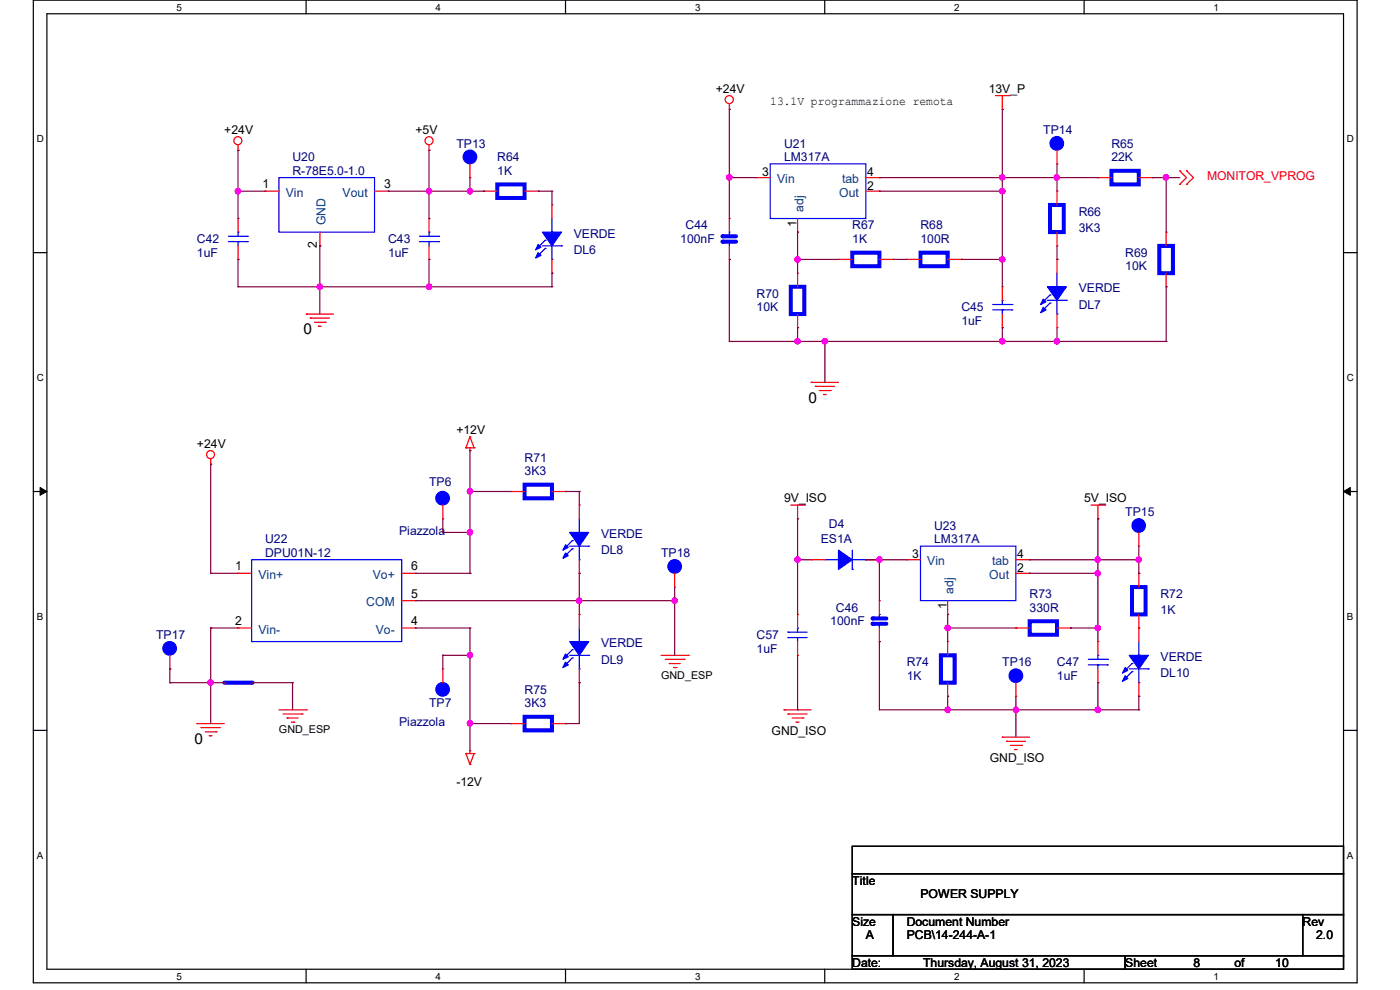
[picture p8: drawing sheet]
<svg xmlns="http://www.w3.org/2000/svg" width="297mm" height="210mm" viewBox="0 0 297 210" stroke-linecap="round" stroke-linejoin="round" font-family="sans-serif">
<path d="M7.1 0h280.8v208.5h-280.8zM9.9 2.9h275.1v202.7h-275.1z" fill="none" stroke="#000" stroke-width=".25"/>
<g fill="#fff">
<path d="M37.4 .3h1.2v2.4h-1.2z"/>
<path d="M37.4 205.9h1.2v2.3h-1.2z"/>
</g>
<path d="M64.9 0v2.9M64.9 205.6v2.9" fill="none" stroke="#000" stroke-width=".25"/>
<g fill="#fff">
<path d="M92.4 .3h1.2v2.4h-1.2z"/>
<path d="M92.4 205.9h1.2v2.3h-1.2z"/>
</g>
<path d="M120 0v2.9M120 205.6v2.9" fill="none" stroke="#000" stroke-width=".25"/>
<g fill="#fff">
<path d="M147.4 .3h1.2v2.4h-1.2z"/>
<path d="M147.4 205.9h1.2v2.3h-1.2z"/>
</g>
<path d="M175 0v2.9M175 205.6v2.9" fill="none" stroke="#000" stroke-width=".25"/>
<g fill="#fff">
<path d="M202.4 .3h1.2v2.4h-1.2z"/>
<path d="M202.4 205.9h1.2v2.3h-1.2z"/>
</g>
<path d="M230 0v2.9M230 205.6v2.9" fill="none" stroke="#000" stroke-width=".25"/>
<g fill="#fff">
<path d="M257.5 .3h1.1v2.4h-1.1z"/>
<path d="M257.5 205.9h1.1v2.3h-1.1z"/>
<path d="M7.8 28.2h1.5v2.4h-1.5z"/>
<path d="M285.7 28.2h1.5v2.4h-1.5z"/>
<path d="M7.8 78.9h1.5v2.3h-1.5z"/>
<path d="M285.7 78.9h1.5v2.3h-1.5z"/>
</g>
<path d="M7.1 53.6h2.8M285 53.6h2.9" fill="none" stroke="#000" stroke-width=".25"/>
<g fill="#fff">
<path d="M7.8 129.6h1.3v2.3h-1.3z"/>
<path d="M285.7 129.6h1.4v2.3h-1.4z"/>
</g>
<path d="M7.1 104.3h2.8M285 104.3h2.9" fill="none" stroke="#000" stroke-width=".25"/>
<path d="M8.5 103.4l1.4 .9-1.4 .8zM285 104.3l1.5-.9v1.7z" fill="#000" stroke="#000" stroke-width=".21"/>
<g fill="#fff">
<path d="M7.8 180.3h1.3v2.3h-1.3z"/>
<path d="M285.7 180.3h1.4v2.3h-1.4z"/>
</g>
<path d="M7.1 154.9h2.8M285 154.9h2.9M180.8 179.5h104.2v5.8h-104.2zM180.8 185.3h104.2v8.7h-104.2zM180.8 194h8.7v8.7h-8.7zM189.5 194h86.9v8.7h-86.9zM276.4 194h8.6v8.7h-8.6zM180.8 202.7h57.9v2.9h-57.9zM238.7 202.7h46.3v2.9h-46.3z" fill="none" stroke="#000" stroke-width=".25"/>
<g fill="none" stroke="#f00" stroke-width=".25">
<path d="M50.5 31.9h.1M50.5 30.7v1.2M91 31.9h.1M91 30.7v1.2M99.7 37.7h.1M99.7 34.8v2.9M154.7 23.2h.1M154.7 22v1.2M211.2 20.3h2.9M212.6 23.2h.1M212.6 20.3v2.9M214.1 20.3h.1"/>
<path d="M250.3 39.1h.1M250.3 36.2h.1M250.3 36.2l1.4 1.5-1.4 1.4M251.7 39.1h.1M251.7 36.2h.1M251.7 36.2l1.5 1.5-1.5 1.4M102.6 40.6h.1M102.6 40.6h2.9M111.3 40.6h2.9M114.2 40.6h.1M192.4 55h.1M192.4 55h2.9"/>
<path d="M201 55h3M204 55h.1M224.2 55h.1M224.2 55v3M65 66.6h.1M65 66.6h5.7M65.8 67.5h.1M65.8 67.5h4.1M66.7 68.4h2.3M67.6 69.2h.1M67.6 69.2h.6M69 68.4h.1"/>
<path d="M224.2 69.5h.1M224.2 66.6v2.9M44.7 98.5h.1M44.7 97.3v1.2M98.8 95h.1M98.8 95h1.8M99.7 95.6h.1M99.7 92.7h.1M99.7 95v.6M99.7 92.7l-.9 2.3M99.7 92.7l.9 2.3M100.6 95h.1"/>
<path d="M172.1 81.1h.1M172.1 81.1h5.8M173 82h.1M173 82h4M173.8 82.8h2.3M174.7 83.7h.1M174.7 83.7h.6M176.1 82.8h.1M167.8 107.1h2.8M169.2 110.1h.1M169.2 107.1v3M170.6 107.1h.1"/>
<path d="M192.4 118.7h.1M192.4 118.7h2.9M215.5 118.7h2.9M218.4 118.7h.1M231.5 107.1h2.9M232.9 110.1h.1M232.9 107.1v3M234.4 107.1h.1M122.9 130.3h.1M122.9 130.3v2.9M140.3 139h5.7M141.1 139.9h4.1"/>
<path d="M145.2 139.9h.1M146 139h.1M201 130.3h.1M201 127.4v2.9M215.5 121.6h2.9M218.4 121.6h.1M232.9 136.1h.1M232.9 136.1v2.9M41.8 153.5h.1M41.8 153.5h5.8M42.7 154.3h.1M42.7 154.3h4"/>
<path d="M43.5 155.2h2.3M44.4 156.1h.1M44.4 156.1h.6M45.8 155.2h.1M59.2 150.6h5.8M60 151.5h4.1M60.9 152.3h.1M60.9 152.3h2.3M61.8 153.2h.6M62.4 153.2h.1M64.1 151.5h.1M65 150.6h.1"/>
<path d="M98.8 159.9h.1M98.8 159.9h1.8M98.8 159.9l.9 2.3M99.7 159.3h.1M99.7 159.3v.6M100.6 159.9h.1M100.6 159.9l-.9 2.3M122.9 144.8h.1M122.9 141.9v2.9M142 140.8h.1M142 140.8h2.3M142.9 141.6h.5"/>
<path d="M143.4 141.6h.1M166.3 150.6h.1M166.3 150.6h5.8M167.2 151.5h.1M167.2 151.5h4M168.1 152.3h2.2M168.9 153.2h.1M168.9 153.2h.6M170.3 152.3h.1M212.6 156.4h.1M212.6 156.4h5.8M213.5 157.3h.1"/>
<path d="M213.5 157.3h4.1M214.4 158.1h2.3M215.3 159h.1M215.3 159h.5M215.5 147.7h.1M215.5 144.8v2.9M216.7 158.1h.1M232.9 144.8h.1M232.9 141.9v2.9M99.7 162.2h.1"/>
<circle cx="50.5" cy="29.8" r=".85"/>
<circle cx="91" cy="29.8" r=".85"/>
<circle cx="154.7" cy="21.1" r=".86"/>
<circle cx="44.7" cy="96.4" r=".85"/>
</g>
<path d="M105.5 39.1h5.8v2.9h-5.8zM153.3 51.3h2.9M195.3 53.6h5.7v2.9h-5.7z" fill="none" stroke="#00f" stroke-width=".85"/>
<g fill="none" stroke="#00f" stroke-width=".25">
<path d="M224.2 58v2.8M222.2 63.7h4M222.8 62.6h.1M222.8 64.3h.1M222.8 62.6l-1.8 1.7M222.8 64.3l-1.8 1.7M224.2 60.8h.1M224.2 66.6h.1M224.2 63.7v2.9M226.2 63.7h.1M195.3 115.9h20.2v11.5h-20.2zM120.9 139h4"/>
<path d="M121.4 137.8h.1M121.4 139.6h.1M121.4 137.8l-1.7 1.8M121.4 139.6l-1.7 1.8M122.9 136.1h.1M122.9 133.2v2.9M122.9 139v2.9M124.9 139h.1M230.9 139.9h4M232.9 139h.1M232.9 139v.9M234.9 139.9h.1"/>
<path d="M122.9 141.9h.1M230.9 141.1h4M232.9 141.1h.1M232.9 141.1v.8M234.9 141.1h.1"/>
</g>
<g fill="#00f" stroke="#00f" stroke-width=".25">
<path d="M120.9 136.1h4l-2 2.9z" fill-rule="evenodd"/>
<path d="M120 140.5l.6 .6-1.2 .5z" fill-rule="evenodd"/>
<path d="M120 138.7l.6 .6-1.2 .6z" fill-rule="evenodd"/>
<path d="M222.2 60.8h4l-2 2.9z" fill-rule="evenodd"/>
<path d="M221.3 65.2l.6 .5-1.1 .6z" fill-rule="evenodd"/>
<path d="M221.3 63.5l.6 .5-1.1 .6z" fill-rule="evenodd"/>
<circle cx="215.5" cy="143.3" r="1.44"/>
<circle cx="99.7" cy="33.3" r="1.44"/>
</g>
<circle cx="153.3" cy="51.3" r=".42" fill="#00f"/>
<path d="M153.3 50.1h2.9" fill="none" stroke="#00f" stroke-width=".85"/>
<circle cx="153.3" cy="50.1" r=".42" fill="#00f"/>
<path d="M154.7 49.2h.1M154.7 51.3h.1M154.7 49.2v.9M154.7 51.3v.9" fill="none" stroke="#00f" stroke-width=".25"/>
<path d="M154.7 55h.1M154.7 46.4h.1M154.7 46.4v2.8M154.7 52.2v2.8" fill="none" stroke="#f00" stroke-width=".25"/>
<path d="M185.1 132.3h2.9" fill="none" stroke="#00f" stroke-width=".85"/>
<circle cx="185.1" cy="132.3" r=".42" fill="#00f"/>
<path d="M185.1 131.2h2.9" fill="none" stroke="#00f" stroke-width=".85"/>
<circle cx="185.1" cy="131.2" r=".42" fill="#00f"/>
<g fill="none" stroke="#00f" stroke-width=".25">
<path d="M59.2 37.7h20.3v11.5h-20.3zM163.4 34.8h20.3v11.6h-20.3zM48.5 51.3h4M48.5 50.1h4M50.5 49.2h.1M50.5 51.3h.1M50.5 49.2v.9M50.5 51.3v.9M52.5 51.3h.1M52.5 50.1h.1M89 51.3h4M89 50.1h4"/>
<path d="M91 49.2h.1M91 51.3h.1M91 49.2v.9M91 51.3v.9M93 51.3h.1M93 50.1h.1M115.1 52.2h4M115.7 51h.1M115.7 52.7h.1M115.7 51l-1.8 1.7M115.7 52.7l-1.8 1.8M117.1 49.2h.1"/>
<path d="M117.1 55h.1M117.1 46.4v2.8M117.1 52.2v2.8M119.1 52.2h.1M210.6 65.7h4.1M210.6 64.6h4.1M212.6 63.7h.1M212.6 65.7h.1M212.6 63.7v.9M212.6 65.7v.9M214.7 65.7h.1M214.7 64.6h.1"/>
<path d="M53.4 118.7h31.8v17.4h-31.8zM167.2 135.3h.1M167.2 134.1h.1M167.2 135.3h4M167.2 134.1h4M169.2 133.2h.1M169.2 135.3h.1M169.2 133.2v.9M169.2 135.3v.8M186.6 130.3h.1M186.6 132.3h.1M186.6 130.3v.9"/>
<path d="M186.6 132.3v.9"/>
</g>
<g fill="none" stroke="#f00" stroke-width=".25">
<path d="M160.5 37.7h.1M160.5 37.7h2.9M183.7 37.7h2.9M186.6 37.7h.1M224.2 34.8h.1M224.2 31.9v2.9M50.5 55h.1M50.5 46.4h.1M50.5 46.4v2.8M50.5 52.2v2.8M56.3 40.6h.1M56.3 40.6h2.9"/>
<path d="M67.9 52.2h.1M67.9 49.2v3M79.5 40.6h2.8M82.3 40.6h.1M91 55h.1M91 46.4h.1M91 46.4v2.8M91 52.2v2.8M117.1 43.5h.1M117.1 58h.1M117.1 43.5v2.9M117.1 55v3"/>
<path d="M169.2 58h.1M169.2 49.2h.1M169.2 46.4v2.8M169.2 58v2.8M177.9 55h.1M177.9 55h2.9M183.7 40.6h2.9M186.6 40.6h.1M186.6 55h2.9M189.5 55h.1M247.4 49.2h.1M247.4 49.2v3"/>
<path d="M247.4 58v2.8M169.2 69.5h.1M169.2 66.6v2.9M212.6 69.5h.1M212.6 60.8h.1M212.6 60.8v2.9M212.6 66.6v2.9M247.4 60.8h.1M36 139v2.9M50.5 121.6h.1M50.5 133.2h.1M50.5 121.6h2.9"/>
<path d="M50.5 133.2h2.9M85.2 121.6h2.9M85.2 133.2h2.9M85.2 127.4h2.9M88.1 121.6h.1M88.1 133.2h.1M88.1 127.4h.1M143.1 124.5h.1M143.1 121.6v2.9M169.2 139h.1M169.2 130.3h.1M169.2 130.3v2.9"/>
<path d="M169.2 136.1v2.9M186.6 136.1h.1M186.6 127.4h.1M186.6 127.4v2.9M186.6 133.2v2.9M201 136.1h.1M201 136.1v2.9M36 141.9h.1M108.4 153.5h.1M108.4 153.5h2.9M117.1 153.5h2.9M120 153.5h.1"/>
<path d="M201 147.7h.1M201 144.8v2.9"/>
</g>
<g fill="#00f" stroke="#00f" stroke-width=".25">
<path d="M115.1 49.2h4l-2 3z" fill-rule="evenodd"/>
<path d="M114.2 53.6l.6 .6-1.2 .5z" fill-rule="evenodd"/>
<path d="M114.2 51.9l.6 .6-1.2 .5z" fill-rule="evenodd"/>
<circle cx="143.1" cy="120.2" r="1.44"/>
<circle cx="224.2" cy="30.4" r="1.44"/>
<circle cx="36" cy="137.5" r="1.44"/>
</g>
<path d="M180.8 53.6h5.8v2.9h-5.8zM246 52.2h2.8v5.8h-2.8zM167.8 60.8h2.8v5.8h-2.8zM199.6 139h2.9v5.8h-2.9zM47.6 144.8h5.8M111.3 152.1h5.8v2.8h-5.8z" fill="none" stroke="#00f" stroke-width=".85"/>
<circle cx="53.4" cy="144.8" r=".42" fill="#00f"/>
<g fill="none" stroke="#f00" stroke-width=".25">
<path d="M232.9 37.7h.1M232.9 37.7h2.9M241.6 37.7h2.9M244.5 37.7h.1M224.2 40.6h.1M224.2 52.2h.1M224.2 40.6v2.9M224.2 49.2v3M93.9 110.1h.1M93.9 107.1v3M108.4 104.3h.1M108.4 104.3h2.9"/>
<path d="M117.1 104.3h2.9M120 104.3h.1M122.9 107.1h.1M122.9 107.1v3M122.9 118.7v2.9M172.1 118.7h.1M172.1 118.7h2.9M183.7 118.7h2.9M186.6 118.7h.1M241.6 115.9h.1M241.6 112.9v3M122.9 121.6h.1"/>
<path d="M215.5 133.2h.1M215.5 133.2h2.9M224.2 133.2h2.9M227.1 133.2h.1M241.6 121.6h.1M241.6 133.2h.1M241.6 121.6v2.9M241.6 130.3v5.8M47.6 144.8h.1M53.4 144.8h.1M93.9 141.9h.1M93.9 141.9v2.9"/>
<path d="M241.6 147.7h.1M241.6 144.8v2.9"/>
</g>
<g fill="#00f" stroke="#00f" stroke-width=".25">
<path d="M177.9 116.7l2.9 2-2.9 2.1z" fill-rule="evenodd"/>
<path d="M239.6 139h4l-2 2.9z" fill-rule="evenodd"/>
<path d="M238.7 143.3l.6 .6-1.2 .6z" fill-rule="evenodd"/>
<path d="M238.7 141.6l.6 .6-1.2 .6z" fill-rule="evenodd"/>
<path d="M120.9 112.9h4l-2 3z" fill-rule="evenodd"/>
<path d="M120 117.3l.6 .6-1.2 .5z" fill-rule="evenodd"/>
<path d="M120 115.6l.6 .5-1.2 .6z" fill-rule="evenodd"/>
<circle cx="241.6" cy="111.5" r="1.43"/>
<circle cx="93.9" cy="146.2" r="1.44"/>
<circle cx="93.9" cy="105.7" r="1.44"/>
</g>
<path d="M235.8 36.2h5.8v2.9h-5.8zM222.8 43.5h2.9v5.7h-2.9zM111.3 102.8h5.8v2.9h-5.8zM218.4 131.8h5.8v2.9h-5.8zM240.2 124.5h2.8v5.8h-2.8z" fill="none" stroke="#00f" stroke-width=".85"/>
<g fill="none" stroke="#00f" stroke-width=".25">
<path d="M120.9 115.9h4M121.4 114.7h.1M121.4 116.4h.1M121.4 114.7l-1.7 1.7M121.4 116.4l-1.7 1.8M122.9 112.9h.1M122.9 118.7h.1M122.9 110.1v2.8M122.9 115.9v2.8M124.9 115.9h.1M175 118.7h2.9M177.9 118.7h.1"/>
<path d="M180.8 116.7v4.1M180.8 118.7h2.9M183.7 118.7h.1M180.8 120.8h.1M241.6 139h.1M241.6 136.1v2.9M239.6 141.9h4M240.2 140.8h.1M240.2 142.5h.1M240.2 140.8l-1.8 1.7M240.2 142.5l-1.8 1.7M241.6 144.8h.1"/>
<path d="M241.6 141.9v2.9M243.6 141.9h.1"/>
</g>
<g fill="none" stroke="#800040" stroke-width=".25">
<path d="M50.5 31.9h.1M50.5 31.9v14.5M91 31.9h.1M91 31.9v14.5M99.7 37.7v2.9M154.7 23.2h.1M154.7 37.7h.1M154.7 23.2v23.2M154.7 37.7h5.8M186.6 37.7h.1M186.6 37.7h46.3M212.6 23.2h.1"/>
<path d="M212.6 37.7h.1M212.6 23.2v37.6M224.2 37.7h.1M224.2 34.8v5.8M232.9 37.7h.1M244.5 37.7h.1M244.5 37.7h5.8M247.4 37.7h.1M247.4 37.7v11.5M50.5 40.6h.1M50.5 55h.1M50.5 40.6h5.8"/>
<path d="M50.5 55v5.8M67.9 52.2h.1M67.9 52.2v14.4M82.3 40.6h.1M82.3 40.6h20.3M91 40.6h.1M91 55h.1M91 55v5.8M99.7 40.6h.1M102.6 40.6h.1M114.2 40.6h.1M114.2 40.6h2.9"/>
<path d="M117.1 58h.1M117.1 40.6h.1M117.1 40.6v2.9M117.1 58v2.8M154.7 55h.1M154.7 55v17.4M169.2 49.2h.1M169.2 55h.1M169.2 49.2v8.8M169.2 55h8.7M186.6 40.6h.1M186.6 40.6h26"/>
<path d="M189.5 55h.1M189.5 55h2.9M204 55h.1M204 55h8.6M212.6 40.6h.1M212.6 55h.1M224.2 55h.1M224.2 52.2v2.8M50.5 60.8h.1M50.5 60.8h66.6M67.9 60.8h.1M117.1 60.8h.1"/>
<path d="M154.7 72.4h.1M154.7 72.4h92.7M169.2 69.5h.1M169.2 69.5v2.9M175 72.4h.1M175 72.4v8.7M212.6 69.5h.1M212.6 72.4h.1M212.6 69.5v2.9M224.2 72.4h.1M224.2 69.5v2.9M247.4 60.8h.1"/>
<path d="M247.4 72.4h.1M247.4 60.8v11.6M44.7 98.5h.1M44.7 98.5v23.1M99.7 95.6h.1M99.7 95.6v26M93.9 112.9h.1M93.9 110.1v2.8M93.9 112.9h5.8M99.7 112.9h.1M99.7 104.3h.1M99.7 104.3h8.7"/>
<path d="M120 104.3h.1M120 104.3h2.9M122.9 104.3h.1M122.9 104.3v2.8M169.2 110.1h.1M169.2 118.7h.1M169.2 110.1v20.2M169.2 118.7h2.9M183.7 118.7h.1M183.7 118.7h8.7M186.6 118.7h.1M186.6 118.7v8.7"/>
<path d="M218.4 118.7h.1M218.4 118.7h23.2M232.9 110.1h.1M232.9 118.7h.1M232.9 110.1v26M241.6 118.7h.1M241.6 115.9v5.7M44.7 121.6h.1M44.7 133.2h.1M44.7 133.2v20.3M44.7 121.6h5.8M44.7 133.2h5.8"/>
<path d="M88.1 121.6h11.6M88.1 133.2h11.6M88.1 127.4h55M93.9 139h.1M93.9 139v2.9M93.9 139h5.8M99.7 121.6h.1M99.7 133.2h.1M99.7 139h.1M99.7 133.2v26.1M122.9 127.4h.1M122.9 121.6h.1"/>
<path d="M122.9 121.6v8.7M143.1 127.4h.1M143.1 124.5v14.5M169.2 139v11.6M186.6 136.1h.1M186.6 136.1v14.5h55M201 130.3h.1M201 133.2h.1M201 133.2h14.5M201 130.3v5.8M218.4 121.6h.1M218.4 121.6h14.5"/>
<path d="M227.1 133.2h.1M227.1 133.2h5.8M232.9 121.6h.1M232.9 133.2h.1M241.6 121.6h.1M36 144.8h.1M36 141.9h.1M36 144.8h11.6M36 141.9v2.9M44.7 144.8h.1M53.4 144.8h.1M53.4 144.8h8.7"/>
<path d="M62.1 144.8h.1M62.1 144.8v5.8M99.7 153.5h.1M99.7 153.5h8.7M120 153.5h.1M122.9 144.8h.1M122.9 144.8v8.7h-2.9M169.2 150.6h.1M201 147.7h.1M201 150.6h.1M201 147.7v2.9M215.5 150.6h.1"/>
<path d="M215.5 147.7v8.7M232.9 144.8h.1M232.9 150.6h.1M232.9 144.8v5.8M241.6 150.6h.1M241.6 147.7h.1M241.6 147.7v2.9"/>
</g>
<g fill="#f0f" stroke="#f0f" stroke-width=".25">
<circle cx="154.7" cy="37.6" r=".56"/>
<circle cx="212.6" cy="37.6" r=".56"/>
<circle cx="224.2" cy="37.6" r=".56"/>
<circle cx="247.3" cy="37.6" r=".56"/>
<circle cx="212.6" cy="55" r=".56"/>
<circle cx="212.6" cy="40.6" r=".56"/>
<circle cx="169.2" cy="55" r=".56"/>
<circle cx="169.2" cy="72.4" r=".56"/>
<circle cx="175" cy="72.4" r=".56"/>
<circle cx="212.6" cy="72.4" r=".56"/>
<circle cx="224.2" cy="72.4" r=".56"/>
<circle cx="122.8" cy="127.4" r=".56"/>
<circle cx="99.7" cy="139" r=".56"/>
<circle cx="44.7" cy="144.8" r=".56"/>
<circle cx="99.7" cy="104.2" r=".56"/>
<circle cx="99.7" cy="112.9" r=".56"/>
<circle cx="169.2" cy="118.7" r=".56"/>
<circle cx="186.6" cy="118.7" r=".56"/>
<circle cx="232.9" cy="118.7" r=".56"/>
<circle cx="232.9" cy="121.6" r=".56"/>
<circle cx="232.9" cy="133.2" r=".56"/>
<circle cx="201" cy="133.2" r=".56"/>
<circle cx="201" cy="150.6" r=".56"/>
<circle cx="50.5" cy="40.6" r=".56"/>
<circle cx="91" cy="40.6" r=".56"/>
<circle cx="91" cy="60.8" r=".56"/>
<circle cx="67.8" cy="60.8" r=".56"/>
<circle cx="99.7" cy="40.6" r=".56"/>
<circle cx="143.1" cy="127.4" r=".56"/>
<circle cx="99.7" cy="153.5" r=".56"/>
<circle cx="215.5" cy="150.6" r=".56"/>
<circle cx="232.9" cy="150.6" r=".56"/>
<circle cx="241.6" cy="118.7" r=".56"/>
</g>
<g font-size="3.2">
<text x="64.4" y="70.9">0</text>
<text x="171.5" y="85.4">0</text>
<text x="41.2" y="157.8">0</text>
</g>
<g font-size="2.6">
<text x="151.8" y="19.7">+24V</text>
<text x="163.4" y="22.4">13.1V programmazione remota</text>
<text x="209.8" y="19.7">13V_P</text>
<text x="47.6" y="28.4">+24V</text>
<text x="88.1" y="28.4">+5V</text>
<text x="55.7" y="39.9">1</text>
<text x="81.5" y="39.9">3</text>
<text x="161.7" y="37.4">3</text>
<text x="184" y="40.3">2</text>
<text x="184" y="37.4">4</text>
<text x="67.2" y="52.7" transform="rotate(-90 67.2 52.7)">2</text>
<text x="169" y="48.1" transform="rotate(-90 169 48.1)">1</text>
<text x="41.8" y="95">+24V</text>
<text x="96.8" y="92.1">+12V</text>
<text x="166.3" y="106.6">9V_ISO</text>
<text x="230" y="106.6">5V_ISO</text>
<text x="193.5" y="118.4">3</text>
<text x="215.8" y="118.4">4</text>
<text x="49.9" y="121">1</text>
<text x="87.2" y="121">6</text>
<text x="215.8" y="121.4">2</text>
<text x="87.2" y="126.8">5</text>
<text x="200.9" y="129.2" transform="rotate(-90 200.9 129.2)">1</text>
<text x="49.9" y="132.6">2</text>
<text x="87.2" y="132.6">4</text>
<text x="163.7" y="155.8">GND_ISO</text>
<text x="210" y="161.6">GND_ISO</text>
<text x="96.8" y="166.8">-12V</text>
<text x="180.8" y="187.7">Title</text>
<text x="195.3" y="190.6">POWER SUPPLY</text>
<text x="180.8" y="196.3">Size</text>
<text x="192.4" y="196.3">Document Number</text>
<text x="276.4" y="196.3">Rev</text>
<text x="183.7" y="199.3">A</text>
<text x="192.4" y="199.3">PCB\14-244-A-1</text>
<text x="279.2" y="199.3">2.0</text>
<text x="180.8" y="205.1">Date:</text>
<text x="195.8" y="205.1">Thursday, August 31, 2023</text>
<text x="238.7" y="205.1">Sheet</text>
<text x="253.2" y="205.1">8</text>
<text x="261.9" y="205.1">of</text>
<text x="270.5" y="205.1">10</text>
</g>
<g font-size="2.6" fill="#000080">
<text x="221.3" y="28.4">TP14</text>
<text x="62.1" y="34.2">U20</text>
<text x="96.8" y="31.3">TP13</text>
<text x="105.5" y="34.2">R64</text>
<text x="166.3" y="31.3">U21</text>
<text x="166.3" y="34.2">LM317A</text>
<text x="235.8" y="31.3">R65</text>
<text x="235.8" y="34.2">22K</text>
<text x="62.1" y="37.1">R-78E5.0-1.0</text>
<text x="105.5" y="37.1">1K</text>
<text x="228.9" y="45.8">R66</text>
<text x="41.8" y="51.6">C42</text>
<text x="82.3" y="51.6">C43</text>
<text x="121.7" y="53.9">DL6</text>
<text x="121.7" y="50.4">VERDE</text>
<text x="144.3" y="51.6">100nF</text>
<text x="145.5" y="48.7">C44</text>
<text x="180.8" y="48.7">R67</text>
<text x="180.8" y="51.6">1K</text>
<text x="195.3" y="48.7">R68</text>
<text x="195.3" y="51.6">100R</text>
<text x="228.9" y="49.3">3K3</text>
<text x="41.8" y="54.5">1uF</text>
<text x="82.3" y="54.5">1uF</text>
<text x="238.7" y="54.5">R69</text>
<text x="238.7" y="57.4">10K</text>
<text x="160.5" y="63.2">R70</text>
<text x="228.9" y="65.5">DL7</text>
<text x="228.9" y="62">VERDE</text>
<text x="160.5" y="66">10K</text>
<text x="204" y="66">C45</text>
<text x="204" y="69">1uF</text>
<text x="111.3" y="97.9">R71</text>
<text x="111.3" y="100.8">3K3</text>
<text x="91" y="103.1">TP6</text>
<text x="84.7" y="113.5">Piazzola</text>
<text x="175.9" y="112.1">D4</text>
<text x="198.2" y="112.4">U23</text>
<text x="238.7" y="109.5">TP15</text>
<text x="56.3" y="115.3">U22</text>
<text x="56.3" y="118.2">DPU01N-12</text>
<text x="127.5" y="117.6">DL8</text>
<text x="127.5" y="114.1">VERDE</text>
<text x="140.2" y="118.2">TP18</text>
<text x="174.1" y="115.3">ES1A</text>
<text x="198.2" y="115.3">LM317A</text>
<text x="177.3" y="129.8">C46</text>
<text x="218.4" y="126.9">R73</text>
<text x="218.4" y="129.8">330R</text>
<text x="246.2" y="126.9">R72</text>
<text x="246.2" y="130.3">1K</text>
<text x="33.1" y="135.6">TP17</text>
<text x="127.5" y="137.3">VERDE</text>
<text x="160.5" y="135.6">C57</text>
<text x="176.1" y="132.7">100nF</text>
<text x="127.5" y="140.8">DL9</text>
<text x="160.5" y="138.4">1uF</text>
<text x="192.4" y="141.4">R74</text>
<text x="212.6" y="141.4">TP16</text>
<text x="224.2" y="141.4">C47</text>
<text x="246.2" y="143.7">DL10</text>
<text x="246.2" y="140.2">VERDE</text>
<text x="111.3" y="147.1">R75</text>
<text x="192.4" y="144.2">1K</text>
<text x="224.2" y="144.2">1uF</text>
<text x="84.7" y="154.1">Piazzola</text>
<text x="91" y="150">TP7</text>
<text x="111.3" y="150">3K3</text>
</g>
<g font-size="2.6" fill="#004080">
<text x="60.6" y="41.7">Vin</text>
<text x="72.7" y="41.7">Vout</text>
<text x="164.8" y="38.9">Vin</text>
<text x="178.1" y="41.7">Out</text>
<text x="178.6" y="38.9">tab</text>
<text x="69.1" y="47.8" transform="rotate(-90 69.1 47.8)">GND</text>
<text x="170.4" y="44.9" transform="rotate(-90 170.4 44.9)">adj</text>
<text x="196.7" y="119.9">Vin</text>
<text x="210.5" y="119.9">tab</text>
<text x="54.8" y="122.8">Vin+</text>
<text x="79.1" y="122.8">Vo+</text>
<text x="202.3" y="126" transform="rotate(-90 202.3 126)">adj</text>
<text x="209.9" y="122.8">Out</text>
<text x="77.7" y="128.6">COM</text>
<text x="54.8" y="134.4">Vin-</text>
<text x="79.7" y="134.4">Vo-</text>
</g>
<text font-size="2.6" fill="#f00" x="256.1" y="38.3">MONITOR_VPROG</text>
<g font-size="2.3">
<text x="140.3" y="144">GND_ESP</text>
<text x="59.2" y="155.6">GND_ESP</text>
</g>
<g font-size="2.1">
<text x="37.4" y="2.2">5</text>
<text x="92.4" y="2.2">4</text>
<text x="147.4" y="2.2">3</text>
<text x="202.4" y="2.2">2</text>
<text x="257.5" y="2.2">1</text>
<text x="7.8" y="30.1">D</text>
<text x="285.8" y="30.1">D</text>
<text x="7.8" y="80.8">C</text>
<text x="285.8" y="80.8">C</text>
<text x="7.8" y="131.5">B</text>
<text x="285.8" y="131.5">B</text>
<text x="7.8" y="182.2">A</text>
<text x="285.8" y="182.2">A</text>
<text x="37.4" y="207.8">5</text>
<text x="92.4" y="207.8">4</text>
<text x="147.4" y="207.8">3</text>
<text x="202.4" y="207.8">2</text>
<text x="257.5" y="207.8">1</text>
</g>
</svg>
